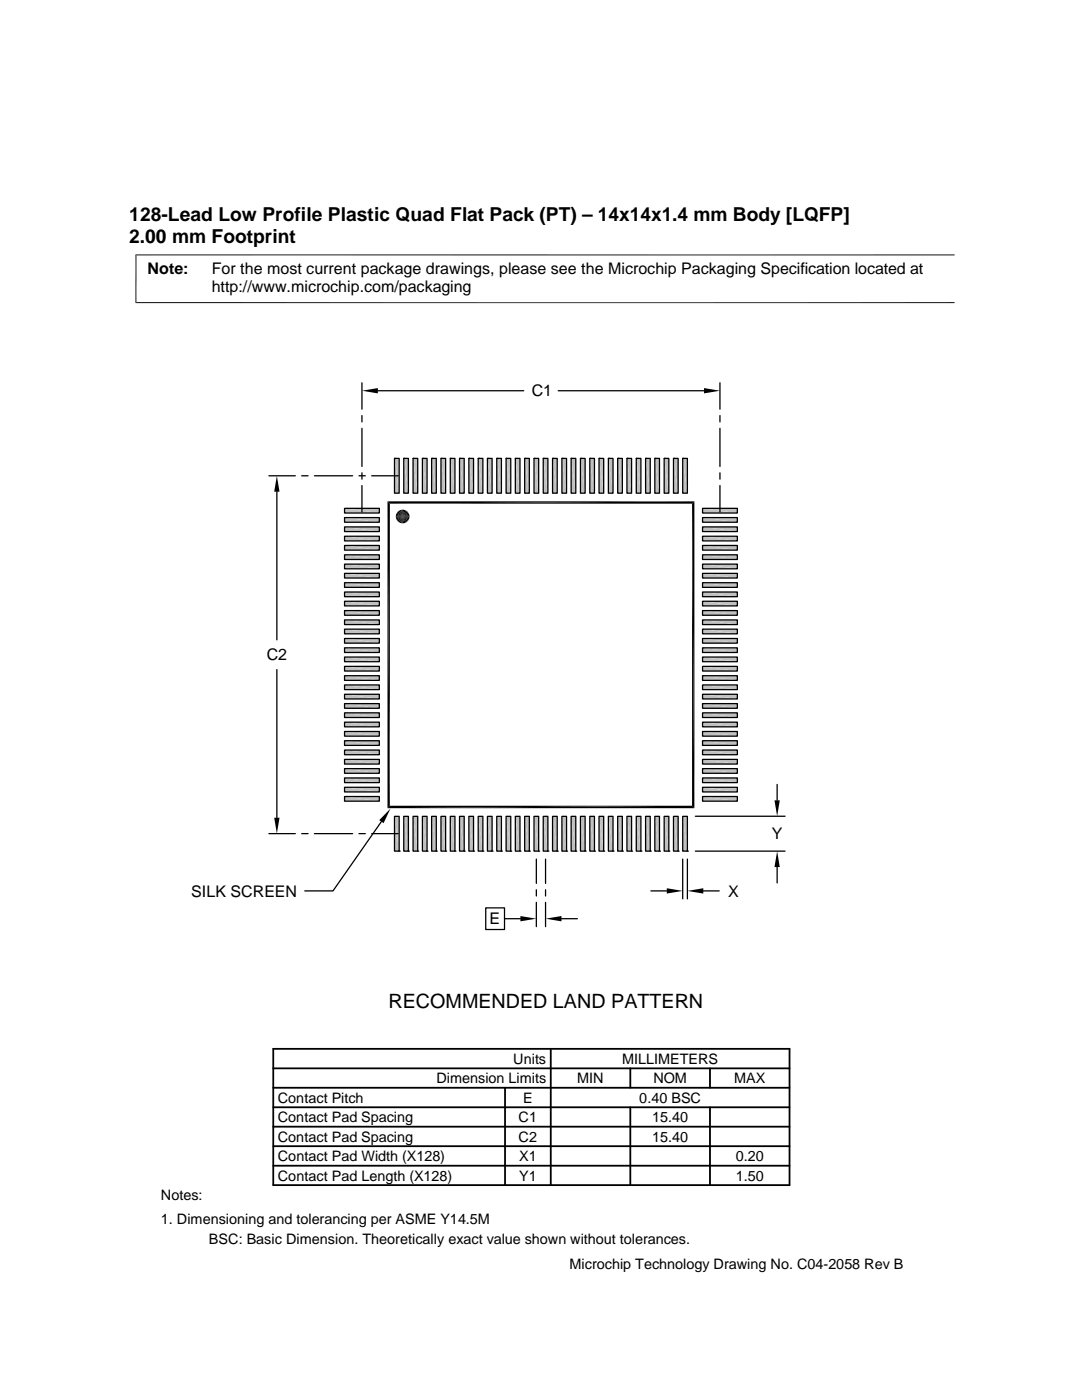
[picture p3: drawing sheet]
<svg xmlns="http://www.w3.org/2000/svg" width="216mm" height="279mm" viewBox="0 0 216 279" stroke-linecap="round" stroke-linejoin="round" font-family="sans-serif">
<g fill="#c0c0c0">
<path d="M136.2 91.5l1 6.9h-1z"/>
<path d="M136.2 91.5h1v6.9z"/>
<path d="M134.4 91.5l.9 6.9h-.9z"/>
<path d="M134.4 91.5h.9v6.9z"/>
<path d="M132.5 91.5l1 6.9h-1z"/>
<path d="M132.5 91.5h1v6.9z"/>
<path d="M130.7 91.5l.9 6.9h-.9z"/>
<path d="M130.7 91.5h.9v6.9z"/>
<path d="M128.8 91.5l1 6.9h-1z"/>
<path d="M128.8 91.5h1v6.9z"/>
<path d="M127 91.5l.9 6.9h-.9z"/>
<path d="M127 91.5h.9v6.9z"/>
<path d="M125.1 91.5l.9 6.9h-.9z"/>
<path d="M125.1 91.5h.9v6.9z"/>
<path d="M123.3 91.5l.9 6.9h-.9z"/>
<path d="M123.3 91.5h.9v6.9z"/>
<path d="M121.4 91.5l.9 6.9h-.9z"/>
<path d="M121.4 91.5h.9v6.9z"/>
<path d="M119.5 91.5l1 6.9h-1z"/>
<path d="M119.5 91.5h1v6.9z"/>
<path d="M117.7 91.5l.9 6.9h-.9z"/>
<path d="M117.7 91.5h.9v6.9z"/>
<path d="M115.8 91.5l1 6.9h-1z"/>
<path d="M115.8 91.5h1v6.9z"/>
<path d="M114 91.5l.9 6.9h-.9z"/>
<path d="M114 91.5h.9v6.9z"/>
<path d="M112.1 91.5l1 6.9h-1z"/>
<path d="M112.1 91.5h1v6.9z"/>
<path d="M110.3 91.5l.9 6.9h-.9z"/>
<path d="M110.3 91.5h.9v6.9z"/>
<path d="M108.4 91.5l.9 6.9h-.9z"/>
<path d="M108.4 91.5h.9v6.9z"/>
<path d="M106.6 91.5l.9 6.9h-.9z"/>
<path d="M106.6 91.5h.9v6.9z"/>
<path d="M104.7 91.5l.9 6.9h-.9z"/>
<path d="M104.7 91.5h.9v6.9z"/>
<path d="M102.8 91.5l1 6.9h-1z"/>
<path d="M102.8 91.5h1v6.9z"/>
<path d="M101 91.5l.9 6.9h-.9z"/>
<path d="M101 91.5h.9v6.9z"/>
<path d="M99.1 91.5l1 6.9h-1z"/>
<path d="M99.1 91.5h1v6.9z"/>
<path d="M97.3 91.5l.9 6.9h-.9z"/>
<path d="M97.3 91.5h.9v6.9z"/>
<path d="M95.4 91.5l1 6.9h-1z"/>
<path d="M95.4 91.5h1v6.9z"/>
<path d="M93.6 91.5l.9 6.9h-.9z"/>
<path d="M93.6 91.5h.9v6.9z"/>
<path d="M91.7 91.5l.9 6.9h-.9z"/>
<path d="M91.7 91.5h.9v6.9z"/>
<path d="M89.9 91.5l.9 6.9h-.9z"/>
<path d="M89.9 91.5h.9v6.9z"/>
<path d="M88 91.5l.9 6.9h-.9z"/>
<path d="M88 91.5h.9v6.9z"/>
<path d="M86.1 91.5l1 6.9h-1z"/>
<path d="M86.1 91.5h1v6.9z"/>
<path d="M84.3 91.5l.9 6.9h-.9z"/>
<path d="M84.3 91.5h.9v6.9z"/>
<path d="M82.4 91.5l1 6.9h-1z"/>
<path d="M82.4 91.5h1v6.9z"/>
<path d="M80.6 91.5l.9 6.9h-.9z"/>
<path d="M80.6 91.5h.9v6.9z"/>
<path d="M78.7 91.5l1 6.9h-1z"/>
<path d="M78.7 91.5h1v6.9z"/>
<path d="M140.2 101.5l6.9 .9h-6.9z"/>
<path d="M140.2 101.5h6.9v.9z"/>
<path d="M68.7 101.5l7 .9h-7z"/>
<path d="M68.7 101.5h7v.9z"/>
<path d="M140.2 103.3l6.9 .9h-6.9z"/>
<path d="M140.2 103.3h6.9v.9z"/>
<path d="M68.7 103.3l7 .9h-7z"/>
<path d="M68.7 103.3h7v.9z"/>
<path d="M140.2 105.2l6.9 .9h-6.9z"/>
<path d="M140.2 105.2h6.9v.9z"/>
<path d="M68.7 105.2l7 .9h-7z"/>
<path d="M68.7 105.2h7v.9z"/>
<path d="M140.2 107l6.9 .9h-6.9z"/>
<path d="M140.2 107h6.9v.9z"/>
<path d="M68.7 107l7 .9h-7z"/>
<path d="M68.7 107h7v.9z"/>
<path d="M140.2 108.9l6.9 .9h-6.9z"/>
<path d="M140.2 108.9h6.9v.9z"/>
<path d="M68.7 108.9l7 .9h-7z"/>
<path d="M68.7 108.9h7v.9z"/>
<path d="M140.2 110.7l6.9 1h-6.9z"/>
<path d="M140.2 110.7h6.9v1z"/>
<path d="M68.7 110.7l7 1h-7z"/>
<path d="M68.7 110.7h7v1z"/>
<path d="M140.2 112.6l6.9 .9h-6.9z"/>
<path d="M140.2 112.6h6.9v.9z"/>
<path d="M68.7 112.6l7 .9h-7z"/>
<path d="M68.7 112.6h7v.9z"/>
<path d="M140.2 114.4l6.9 1h-6.9z"/>
<path d="M140.2 114.4h6.9v1z"/>
<path d="M68.7 114.4l7 1h-7z"/>
<path d="M68.7 114.4h7v1z"/>
<path d="M140.2 116.3l6.9 .9h-6.9z"/>
<path d="M140.2 116.3h6.9v.9z"/>
<path d="M68.7 116.3l7 .9h-7z"/>
<path d="M68.7 116.3h7v.9z"/>
<path d="M140.2 118.2l6.9 .9h-6.9z"/>
<path d="M140.2 118.2h6.9v.9z"/>
<path d="M68.7 118.2l7 .9h-7z"/>
<path d="M68.7 118.2h7v.9z"/>
<path d="M140.2 120l6.9 .9h-6.9z"/>
<path d="M140.2 120h6.9v.9z"/>
<path d="M68.7 120l7 .9h-7z"/>
<path d="M68.7 120h7v.9z"/>
<path d="M140.2 121.9l6.9 .9h-6.9z"/>
<path d="M140.2 121.9h6.9v.9z"/>
<path d="M68.7 121.9l7 .9h-7z"/>
<path d="M68.7 121.9h7v.9z"/>
<path d="M140.2 123.7l6.9 1h-6.9z"/>
<path d="M140.2 123.7h6.9v1z"/>
<path d="M68.7 123.7l7 1h-7z"/>
<path d="M68.7 123.7h7v1z"/>
<path d="M140.2 125.6l6.9 .9h-6.9z"/>
<path d="M140.2 125.6h6.9v.9z"/>
<path d="M68.7 125.6l7 .9h-7z"/>
<path d="M68.7 125.6h7v.9z"/>
<path d="M140.2 127.4l6.9 1h-6.9z"/>
<path d="M140.2 127.4h6.9v1z"/>
<path d="M68.7 127.4l7 1h-7z"/>
<path d="M68.7 127.4h7v1z"/>
<path d="M140.2 129.3l6.9 .9h-6.9z"/>
<path d="M140.2 129.3h6.9v.9z"/>
<path d="M68.7 129.3l7 .9h-7z"/>
<path d="M68.7 129.3h7v.9z"/>
<path d="M140.2 131.1l6.9 1h-6.9z"/>
<path d="M140.2 131.1h6.9v1z"/>
<path d="M68.7 131.1l7 1h-7z"/>
<path d="M68.7 131.1h7v1z"/>
<path d="M140.2 133l6.9 .9h-6.9z"/>
<path d="M140.2 133h6.9v.9z"/>
<path d="M68.7 133l7 .9h-7z"/>
<path d="M68.7 133h7v.9z"/>
<path d="M140.2 134.9l6.9 .9h-6.9z"/>
<path d="M140.2 134.9h6.9v.9z"/>
<path d="M68.7 134.9l7 .9h-7z"/>
<path d="M68.7 134.9h7v.9z"/>
<path d="M140.2 136.7l6.9 .9h-6.9z"/>
<path d="M140.2 136.7h6.9v.9z"/>
<path d="M68.7 136.7l7 .9h-7z"/>
<path d="M68.7 136.7h7v.9z"/>
<path d="M140.2 138.6l6.9 .9h-6.9z"/>
<path d="M140.2 138.6h6.9v.9z"/>
<path d="M68.7 138.6l7 .9h-7z"/>
<path d="M68.7 138.6h7v.9z"/>
<path d="M140.2 140.4l6.9 1h-6.9z"/>
<path d="M140.2 140.4h6.9v1z"/>
<path d="M68.7 140.4l7 1h-7z"/>
<path d="M68.7 140.4h7v1z"/>
<path d="M140.2 142.3l6.9 .9h-6.9z"/>
<path d="M140.2 142.3h6.9v.9z"/>
<path d="M68.7 142.3l7 .9h-7z"/>
<path d="M68.7 142.3h7v.9z"/>
<path d="M140.2 144.1l6.9 1h-6.9z"/>
<path d="M140.2 144.1h6.9v1z"/>
<path d="M68.7 144.1l7 1h-7z"/>
<path d="M68.7 144.1h7v1z"/>
<path d="M140.2 146l6.9 .9h-6.9z"/>
<path d="M140.2 146h6.9v.9z"/>
<path d="M68.7 146l7 .9h-7z"/>
<path d="M68.7 146h7v.9z"/>
<path d="M140.2 147.8l6.9 1h-6.9z"/>
<path d="M140.2 147.8h6.9v1z"/>
<path d="M68.7 147.8l7 1h-7z"/>
<path d="M68.7 147.8h7v1z"/>
<path d="M140.2 149.7l6.9 .9h-6.9z"/>
<path d="M140.2 149.7h6.9v.9z"/>
<path d="M68.7 149.7l7 .9h-7z"/>
<path d="M68.7 149.7h7v.9z"/>
<path d="M140.2 151.6l6.9 .9h-6.9z"/>
<path d="M140.2 151.6h6.9v.9z"/>
<path d="M68.7 151.6l7 .9h-7z"/>
<path d="M68.7 151.6h7v.9z"/>
<path d="M140.2 153.4l6.9 .9h-6.9z"/>
<path d="M140.2 153.4h6.9v.9z"/>
<path d="M68.7 153.4l7 .9h-7z"/>
<path d="M68.7 153.4h7v.9z"/>
<path d="M140.2 155.3l6.9 .9h-6.9z"/>
<path d="M140.2 155.3h6.9v.9z"/>
<path d="M68.7 155.3l7 .9h-7z"/>
<path d="M68.7 155.3h7v.9z"/>
<path d="M140.2 157.1l6.9 1h-6.9z"/>
<path d="M140.2 157.1h6.9v1z"/>
<path d="M68.7 157.1l7 1h-7z"/>
<path d="M68.7 157.1h7v1z"/>
<path d="M140.2 159l6.9 .9h-6.9z"/>
<path d="M140.2 159h6.9v.9z"/>
<path d="M68.7 159l7 .9h-7z"/>
<path d="M68.7 159h7v.9z"/>
<path d="M136.2 162.9l1 7h-1z"/>
<path d="M136.2 162.9h1v7z"/>
<path d="M134.4 162.9l.9 7h-.9z"/>
<path d="M134.4 162.9h.9v7z"/>
<path d="M132.5 162.9l1 7h-1z"/>
<path d="M132.5 162.9h1v7z"/>
<path d="M130.7 162.9l.9 7h-.9z"/>
<path d="M130.7 162.9h.9v7z"/>
<path d="M128.8 162.9l1 7h-1z"/>
<path d="M128.8 162.9h1v7z"/>
<path d="M127 162.9l.9 7h-.9z"/>
<path d="M127 162.9h.9v7z"/>
<path d="M125.1 162.9l.9 7h-.9z"/>
<path d="M125.1 162.9h.9v7z"/>
<path d="M123.3 162.9l.9 7h-.9z"/>
<path d="M123.3 162.9h.9v7z"/>
<path d="M121.4 162.9l.9 7h-.9z"/>
<path d="M121.4 162.9h.9v7z"/>
<path d="M119.5 162.9l1 7h-1z"/>
<path d="M119.5 162.9h1v7z"/>
<path d="M117.7 162.9l.9 7h-.9z"/>
<path d="M117.7 162.9h.9v7z"/>
<path d="M115.8 162.9l1 7h-1z"/>
<path d="M115.8 162.9h1v7z"/>
<path d="M114 162.9l.9 7h-.9z"/>
<path d="M114 162.9h.9v7z"/>
<path d="M112.1 162.9l1 7h-1z"/>
<path d="M112.1 162.9h1v7z"/>
<path d="M110.3 162.9l.9 7h-.9z"/>
<path d="M110.3 162.9h.9v7z"/>
<path d="M108.4 162.9l.9 7h-.9z"/>
<path d="M108.4 162.9h.9v7z"/>
<path d="M106.6 162.9l.9 7h-.9z"/>
<path d="M106.6 162.9h.9v7z"/>
<path d="M104.7 162.9l.9 7h-.9z"/>
<path d="M104.7 162.9h.9v7z"/>
<path d="M102.8 162.9l1 7h-1z"/>
<path d="M102.8 162.9h1v7z"/>
<path d="M101 162.9l.9 7h-.9z"/>
<path d="M101 162.9h.9v7z"/>
<path d="M99.1 162.9l1 7h-1z"/>
<path d="M99.1 162.9h1v7z"/>
<path d="M97.3 162.9l.9 7h-.9z"/>
<path d="M97.3 162.9h.9v7z"/>
<path d="M95.4 162.9l1 7h-1z"/>
<path d="M95.4 162.9h1v7z"/>
<path d="M93.6 162.9l.9 7h-.9z"/>
<path d="M93.6 162.9h.9v7z"/>
<path d="M91.7 162.9l.9 7h-.9z"/>
<path d="M91.7 162.9h.9v7z"/>
<path d="M89.9 162.9l.9 7h-.9z"/>
<path d="M89.9 162.9h.9v7z"/>
<path d="M88 162.9l.9 7h-.9z"/>
<path d="M88 162.9h.9v7z"/>
<path d="M86.1 162.9l1 7h-1z"/>
<path d="M86.1 162.9h1v7z"/>
<path d="M84.3 162.9l.9 7h-.9z"/>
<path d="M84.3 162.9h.9v7z"/>
<path d="M82.4 162.9l1 7h-1z"/>
<path d="M82.4 162.9h1v7z"/>
<path d="M80.6 162.9l.9 7h-.9z"/>
<path d="M80.6 162.9h.9v7z"/>
<path d="M78.7 162.9l1 7h-1z"/>
<path d="M78.7 162.9h1v7z"/>
</g>
<g fill="none" stroke="#000" stroke-width=".25">
<path d="M72.2 76.4v5.3M75.4 78h29.1M111.4 78h29.1M143.7 76.4v5.3M53.7 95h5.2M55.2 98.1v29.6M60.2 95h1.3M62.7 95h7.7M71.6 95h1.3M72.2 82.9v1.3M72.2 85.5v7.6M72.2 94.4v1.2"/>
<path d="M72.2 96.9v5.3M74.2 95h5.3M78.7 91.5h1v6.9h-1zM78.7 91.5h.1M80.6 91.5h.9v6.9h-.9zM80.6 91.5h.1M82.4 91.5h1v6.9h-1zM82.4 91.5h.1M84.3 91.5h.9v6.9h-.9zM84.3 91.5h.1M86.1 91.5h1v6.9h-1zM86.1 91.5h.1"/>
<path d="M88 91.5h.9v6.9h-.9zM88 91.5h.1M89.9 91.5h.9v6.9h-.9zM89.9 91.5h.1M91.7 91.5h.9v6.9h-.9zM91.7 91.5h.1M93.6 91.5h.9v6.9h-.9zM93.6 91.5h.1M95.4 91.5h1v6.9h-1zM95.4 91.5h.1M97.3 91.5h.9v6.9h-.9zM97.3 91.5h.1"/>
<path d="M99.1 91.5h1v6.9h-1zM99.1 91.5h.1M101 91.5h.9v6.9h-.9zM101 91.5h.1M102.8 91.5h1v6.9h-1zM102.8 91.5h.1M104.7 91.5h.9v6.9h-.9zM104.7 91.5h.1M106.6 91.5h.9v6.9h-.9zM106.6 91.5h.1M108.4 91.5h.9v6.9h-.9zM108.4 91.5h.1"/>
<path d="M110.3 91.5h.9v6.9h-.9zM110.3 91.5h.1M112.1 91.5h1v6.9h-1zM112.1 91.5h.1M114 91.5h.9v6.9h-.9zM114 91.5h.1M115.8 91.5h1v6.9h-1zM115.8 91.5h.1M117.7 91.5h.9v6.9h-.9zM117.7 91.5h.1M119.5 91.5h1v6.9h-1zM119.5 91.5h.1"/>
<path d="M121.4 91.5h.9v6.9h-.9zM121.4 91.5h.1M123.3 91.5h.9v6.9h-.9zM123.3 91.5h.1M125.1 91.5h.9v6.9h-.9zM125.1 91.5h.1M127 91.5h.9v6.9h-.9zM127 91.5h.1M128.8 91.5h1v6.9h-1zM128.8 91.5h.1M130.7 91.5h.9v6.9h-.9zM130.7 91.5h.1"/>
<path d="M132.5 91.5h1v6.9h-1zM132.5 91.5h.1M134.4 91.5h.9v6.9h-.9zM134.4 91.5h.1M136.2 91.5h1v6.9h-1zM136.2 91.5h.1M143.7 82.9v1.3M143.7 85.5v7.6M143.7 94.4v1.2M143.7 96.9v5.3M68.7 120h7v.9h-7zM68.7 118.2h7v.9h-7z"/>
<path d="M68.7 116.3h7v.9h-7zM68.7 114.4h7v1h-7zM68.7 112.6h7v.9h-7zM68.7 110.7h7v1h-7zM68.7 108.9h7v.9h-7zM68.7 107h7v.9h-7zM68.7 105.2h7v.9h-7zM68.7 103.3h7v.9h-7zM68.7 101.5h7v.9h-7zM140.2 118.2h6.9v.9h-6.9zM140.2 120h6.9v.9h-6.9zM140.2 112.6h6.9v.9h-6.9z"/>
<path d="M140.2 116.3h6.9v.9h-6.9zM140.2 114.4h6.9v1h-6.9zM140.2 110.7h6.9v1h-6.9zM140.2 108.9h6.9v.9h-6.9zM140.2 107h6.9v.9h-6.9zM140.2 105.2h6.9v.9h-6.9zM140.2 103.3h6.9v.9h-6.9zM140.2 101.5h6.9v.9h-6.9zM55.2 133.6v29.6M68.7 131.1h7v1h-7zM68.7 138.6h7v.9h-7zM68.7 136.7h7v.9h-7z"/>
<path d="M68.7 134.9h7v.9h-7zM68.7 133h7v.9h-7zM68.7 125.6h7v.9h-7zM68.7 123.7h7v1h-7zM68.7 121.9h7v.9h-7zM68.7 129.3h7v.9h-7zM68.7 127.4h7v1h-7zM140.2 131.1h6.9v1h-6.9zM140.2 138.6h6.9v.9h-6.9zM140.2 133h6.9v.9h-6.9zM140.2 136.7h6.9v.9h-6.9zM140.2 134.9h6.9v.9h-6.9z"/>
<path d="M140.2 127.4h6.9v1h-6.9zM140.2 125.6h6.9v.9h-6.9zM140.2 129.3h6.9v.9h-6.9zM140.2 123.7h6.9v1h-6.9zM140.2 121.9h6.9v.9h-6.9zM68.7 159h7v.9h-7zM68.7 157.1h7v1h-7zM68.7 155.3h7v.9h-7zM68.7 153.4h7v.9h-7zM68.7 151.6h7v.9h-7zM68.7 149.7h7v.9h-7zM68.7 147.8h7v1h-7z"/>
<path d="M68.7 146h7v.9h-7zM68.7 144.1h7v1h-7zM68.7 142.3h7v.9h-7zM68.7 140.4h7v1h-7zM140.2 159h6.9v.9h-6.9zM140.2 157.1h6.9v1h-6.9zM140.2 144.1h6.9v1h-6.9zM140.2 155.3h6.9v.9h-6.9zM140.2 153.4h6.9v.9h-6.9zM140.2 151.6h6.9v.9h-6.9zM140.2 149.7h6.9v.9h-6.9zM140.2 147.8h6.9v1h-6.9z"/>
<path d="M140.2 146h6.9v.9h-6.9zM140.2 142.3h6.9v.9h-6.9zM140.2 140.4h6.9v1h-6.9zM155.1 156.5v3.2M53.7 166.4h5.2M60.2 166.4h1.3M62.7 166.4h7.7M71.6 166.4h1.3M74.2 166.4h5.3M76.1 164l-9.7 13.8h-5.6M78.7 162.9h1v7h-1zM79.7 169.9h.1"/>
<path d="M80.6 162.9h.9v7h-.9zM81.5 169.9h.1M82.4 162.9h1v7h-1zM83.4 169.9h.1M84.3 162.9h.9v7h-.9zM85.2 169.9h.1M86.1 162.9h1v7h-1zM87.1 169.9h.1M88 162.9h.9v7h-.9zM88.9 169.9h.1M89.9 162.9h.9v7h-.9zM90.8 169.9h.1"/>
<path d="M91.7 162.9h.9v7h-.9zM92.6 169.9h.1M93.6 162.9h.9v7h-.9zM94.5 169.9h.1M95.4 162.9h1v7h-1zM96.4 169.9h.1M97.3 162.9h.9v7h-.9zM98.2 169.9h.1M99.1 162.9h1v7h-1zM100.1 169.9h.1M101 162.9h.9v7h-.9zM101.9 169.9h.1"/>
<path d="M102.8 162.9h1v7h-1zM103.8 169.9h.1M104.7 162.9h.9v7h-.9zM105.6 169.9h.1M106.6 162.9h.9v7h-.9zM107 171.4v4.9M107 177.6v1.2M107.5 169.9h.1M108.4 162.9h.9v7h-.9zM108.9 171.4v4.9M108.9 177.6v1.2M109.3 169.9h.1"/>
<path d="M110.3 162.9h.9v7h-.9zM111.2 169.9h.1M112.1 162.9h1v7h-1zM113.1 169.9h.1M114 162.9h.9v7h-.9zM114.9 169.9h.1M115.8 162.9h1v7h-1zM116.8 169.9h.1M117.7 162.9h.9v7h-.9zM118.6 169.9h.1M119.5 162.9h1v7h-1zM120.5 169.9h.1"/>
<path d="M121.4 162.9h.9v7h-.9zM122.3 169.9h.1M123.3 162.9h.9v7h-.9zM124.2 169.9h.1M125.1 162.9h.9v7h-.9zM126 169.9h.1M127 162.9h.9v7h-.9zM127.9 169.9h.1M128.8 162.9h1v7h-1zM129.8 169.9h.1M129.9 177.8h3.2M130.7 162.9h.9v7h-.9z"/>
<path d="M131.6 169.9h.1M132.5 162.9h1v7h-1zM133.5 169.9h.1M134.4 162.9h.9v7h-.9zM135.3 169.9h.1M136.2 171.4v8M136.2 162.9h1v7h-1zM137.2 169.9h.1M137.2 171.4v8M138.7 169.9h18M138.7 162.9h18M140.3 177.8h3.2"/>
<path d="M155.1 173v3.2M96.9 181.2h3.8v4.3h-3.8zM100.7 183.3h3.1M107 180.1v4.8M108.9 180.1v4.8M112 183.3h3.2"/>
</g>
<g fill="none" stroke="#000" stroke-width=".36">
<path d="M54.5 213.2h103M54.5 209.3h103v27.2h-103zM54.5 217.1h103M100.8 217.1v19.4M109.9 209.3v27.2M125.8 213.2v3.9M141.7 213.2v3.9M54.5 228.7h103M54.5 224.9h103M54.5 232.6h103M54.5 221h103M125.8 221v15.5"/>
<path d="M141.7 221v15.5"/>
</g>
<path d="M27 50.9h163.5M27.1 50.8v9.7M27 60.4h163.5" fill="none" stroke="#000" stroke-width=".2"/>
<g fill="#000">
<path d="M72.2 78l3.2-.6v1.1zM140.5 77.4l3.2 .6-3.2 .5zM55.2 95l.6 3.1h-1.1zM77.3 100.1h61.3l-60.8 .4zM77.8 100.5l60.8-.4-.5 .4zM79 103.1h1.3l-1.3 .3zM79 102.8l1.3 .3h-1.3zM79 103.4l1.3-.3-1.2 .6zM79.1 102.5l1.2 .6-1.3-.3zM79.1 103.7l1.2-.6-1 .8zM79.3 102.2l1 .9-1.2-.6zM79.3 103.9l1-.8-.8 1z"/>
<path d="M79.3 102.2l.2-.2 .8 1.1zM80.3 103.1l-.5 1.2-.3-.2zM79.5 102l.3-.1 .5 1.2zM80.3 103.1l-.2 1.3-.3-.1zM79.8 101.9l.3-.2 .2 1.4zM80.3 103.1v1.3h-.2zM80.1 101.7h.2v1.4zM80.3 103.1l.3 1.3h-.3zM80.3 101.7h.3l-.3 1.4zM80.3 103.1l.6 1.2-.3 .1zM80.6 101.7l.3 .2-.6 1.2zM80.3 103.1l.9 1-.3 .2z"/>
<path d="M80.9 101.9l.3 .1-.9 1.1zM80.3 103.1l1.1 .8-.2 .2zM81.2 102l.2 .2-1.1 .9zM80.3 103.1l1.3 .6-.2 .2zM80.3 103.1l1.1-.9 .2 .3zM80.3 103.1l1.4 .3-.1 .3zM80.3 103.1l1.3-.6 .1 .3zM80.3 103.1h1.4v.3zM80.3 103.1l1.4-.3v.3zM138.1 100.5l.5 60.8-.5-.5zM138.1 100.5l.5-.4v61.2zM154.5 159.7h1.1l-.5 3.2z"/>
<path d="M54.7 163.2h1.1l-.6 3.2zM77.9 161.4l-1.4 2.9-.8-.6zM77.3 100.1l.5 60.7-.5 .5zM77.3 100.1l.5 .4v60.3zM133.1 177.3l3.1 .5-3.1 .5zM77.8 160.8h60.3l-60.8 .5zM77.3 161.3l60.8-.5 .5 .5zM137.2 177.8l3.1-.5v1zM155.1 169.9l.5 3.1h-1.1zM103.8 182.8l3.2 .5-3.2 .6zM108.9 183.3l3.1-.5v1.1z"/>
</g>
<text font-size="3.9" x="77.5" y="201.1">RECOMMENDED LAND PATTERN</text>
<g font-size="3.8">
<text x="25.8" y="44.1">128-Lead Low Profile Plastic Quad Flat Pack (PT) – 14x14x1.4 mm Body [LQFP]</text>
<text x="25.8" y="48.5">2.00 mm Footprint</text>
</g>
<g font-size="3.2">
<text x="29.5" y="54.6">Note:</text>
<text x="42.2" y="54.6">For the most current package drawings, please see the Microchip Packaging Specification located at</text>
<text x="42.2" y="58.3">http://www.microchip.com/packaging</text>
<text x="106.1" y="79.1">C1</text>
<text x="53.2" y="131.8">C2</text>
<text x="154" y="167.5">Y</text>
<text x="38.2" y="178.9">SILK SCREEN</text>
<text x="145.3" y="178.9">X</text>
<text x="97.7" y="184.5">E</text>
</g>
<g font-size="2.9">
<text x="102.4" y="212.3">Units</text>
<text x="124.1" y="212.3">MILLIMETERS</text>
<text x="55.4" y="220.1">Contact Pitch</text>
<text x="87.1" y="216.2">Dimension Limits</text>
<text x="104.4" y="220.1">E</text>
<text x="115.2" y="216.2">MIN</text>
<text x="127.6" y="220.1">0.40 BSC</text>
<text x="130.4" y="216.2">NOM</text>
<text x="146.5" y="216.2">MAX</text>
<text x="55.4" y="223.9">Contact Pad Spacing</text>
<text x="55.4" y="227.8">Contact Pad Spacing</text>
<text x="103.5" y="223.9">C1</text>
<text x="103.5" y="227.8">C2</text>
<text x="130.1" y="223.9">15.40</text>
<text x="130.1" y="227.8">15.40</text>
<text x="55.4" y="231.7">Contact Pad Width (X128)</text>
<text x="103.6" y="231.7">X1</text>
<text x="146.8" y="231.7">0.20</text>
<text x="32.1" y="239.6">Notes:</text>
<text x="55.4" y="235.6">Contact Pad Length (X128)</text>
<text x="103.6" y="235.6">Y1</text>
<text x="146.8" y="235.6">1.50</text>
<text x="32.1" y="244.2">1. Dimensioning and tolerancing per ASME Y14.5M</text>
<text x="41.7" y="248.2">BSC: Basic Dimension. Theoretically exact value shown without tolerances.</text>
<text x="113.6" y="253.3">Microchip Technology Drawing No. C04-2058 Rev B</text>
</g>
</svg>
